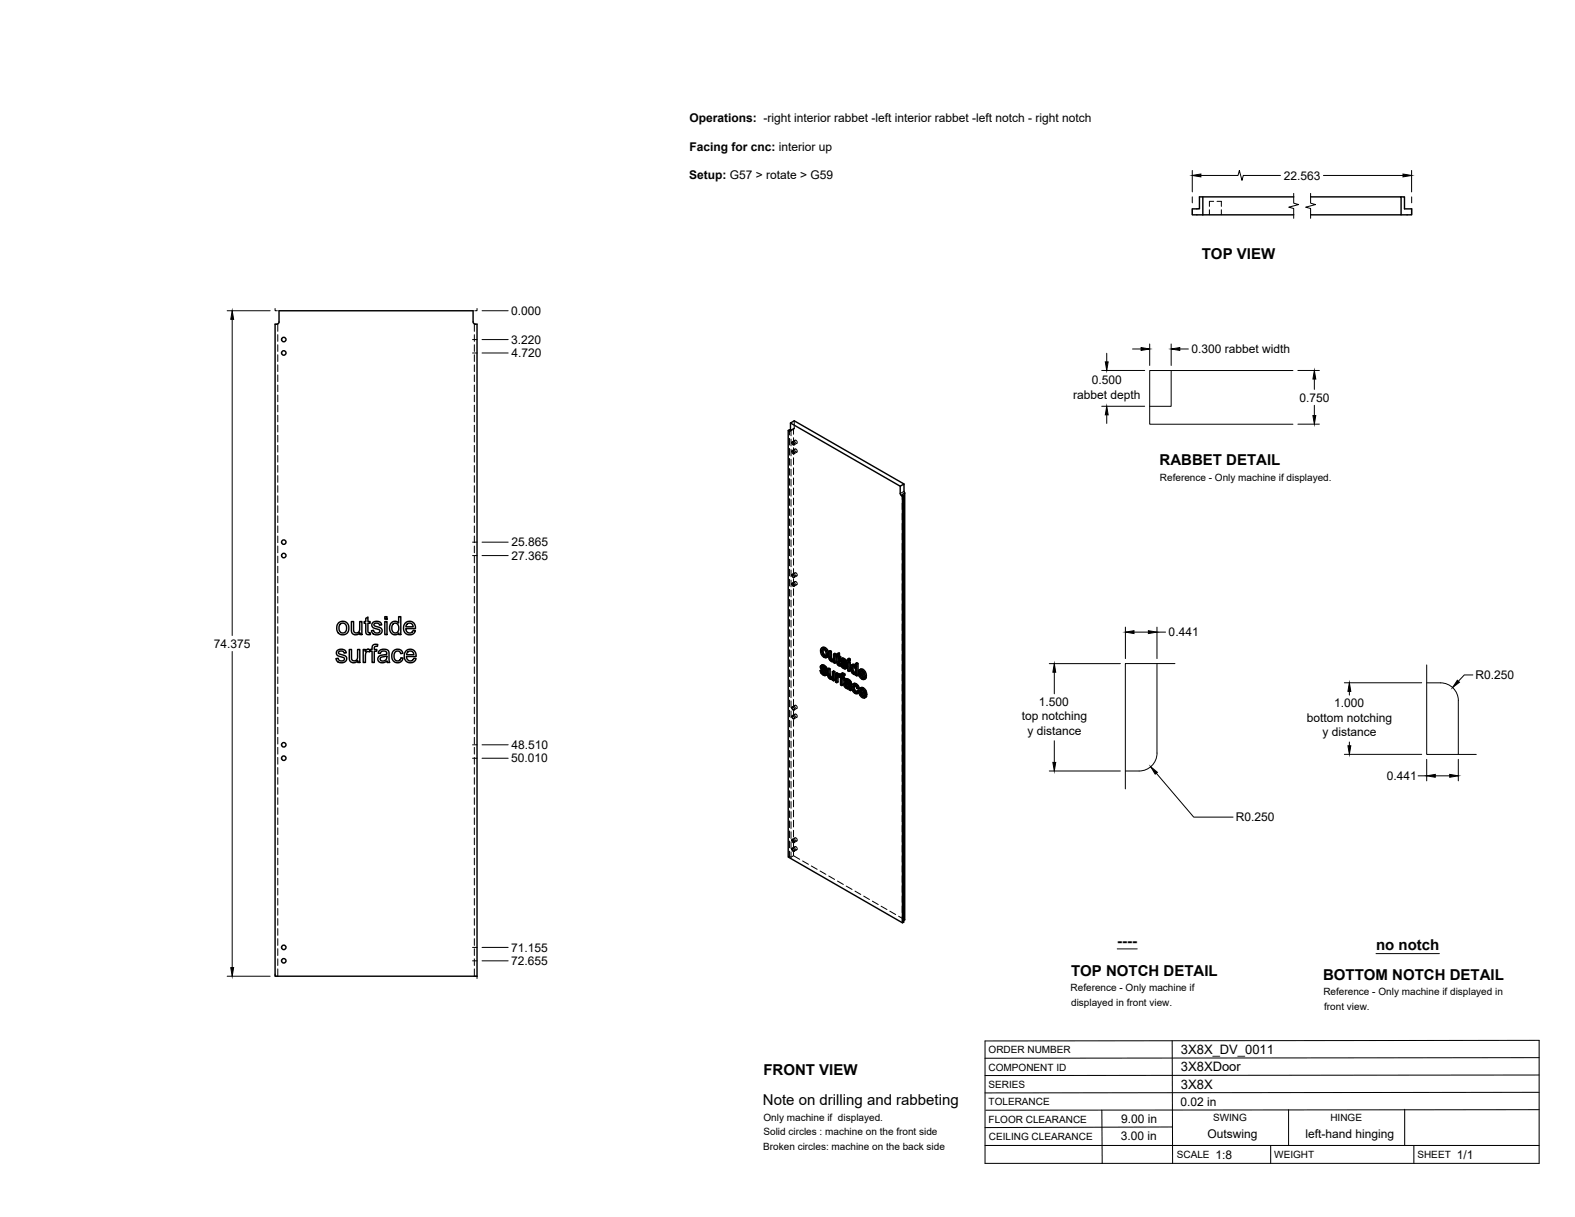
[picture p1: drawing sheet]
<svg xmlns="http://www.w3.org/2000/svg" width="559mm" height="432mm" viewBox="0 0 559 432" stroke-linecap="round" stroke-linejoin="round" font-family="sans-serif">
<!-- layer: Visible -->
<g fill="none" stroke="#000" stroke-width=".51">
<path d="M426.8 69.9v6.3M426.8 76.2h32.2M459 69.9h-33.4v4.2h-2.6v2.1h3.8M465 69.9h32.1v6.3h-32.1M497.1 69.9h1.2v4.2h2.5v2.1h-3.7M99 110.3h68.9v4.2l.4 .4 .9 .1v231.4h-71.6v-231.4l.9-.1 .5-.4zM279.7 152.7v151.4l40.5 23.3M280.5 150.1v2.6l-.4-.2-.4 .2 .5 .3 .3-.3M280.5 150.1l1.3-.8 38.9 22.4M280.5 150.1l38.9 22.4M281 156.8l.6 .2 .2 .8-.6-.2zM281 159.9l.6 .2 .2 .8-.6-.1z"/>
<path d="M320.6 175.8v151.4l-.4 .2v-151.3M321 174.9l-.9 .6 .5 .3M321 174.9v151.4l-.4 .2M321 174.9l-.3-.6v-2.6l-1.3 .8 .1 2.9 .7 .7 .4-.3M129.8 219.4l.7-.5v1.6h.8v.6h-.8v2.9l.3 .5h.5l.1 .6a1.14 1.14 0 0 1-1.3-.1 1.14 1.14 0 0 1-.3-1.2v-2.7h-.6v-.6h.6zM136.5 218.8h.8v.9h-.8zM281 203.8l.6 .2 .2 .8-.6-.1zM281 207l.6 .1 .2 .8-.6-.1zM119.7 230.8l.8-.4a1.7 1.7 0 0 1 2.4 1.2l-.8 .1a.93 .93 0 0 0-1-.9 .93 .93 0 0 0-.9 1.1l1 .4a1.53 1.53 0 0 1 1.8 1.8 2.03 2.03 0 0 1-2.1 1.1 2.03 2.03 0 0 1-1.7-1.5l.8-.1a1.08 1.08 0 0 0 1.1 1 1.08 1.08 0 0 0 1-1.1l-.4-.3a2.45 2.45 0 0 1-2.3-1.2zM120.2 220.9l.8-.4a2.33 2.33 0 0 1 2.8 2.8 2.33 2.33 0 0 1-3.7 1.3 2.95 2.95 0 0 1 .1-3.7zM120.6 221.5l.7-.4a1.73 1.73 0 0 1 1.7 1.8 1.73 1.73 0 0 1-1.7 1.7l-.3-.2a2.24 2.24 0 0 1-.4-2.9zM123.9 230.4h.8v2.6a1.14 1.14 0 0 0 1.2 1.5 1.14 1.14 0 0 0 1-1.6v-2.5h.8v4.7h-.7v-.7a1.64 1.64 0 0 1-2 .7 1.64 1.64 0 0 1-1.1-1.8z"/>
<path d="M124.7 220.5h.8v2.6a1.14 1.14 0 0 0 1.1 1.5 1.14 1.14 0 0 0 1-1.6v-2.5h.8v4.6h-.7v-.6a1.64 1.64 0 0 1-2 .7 1.64 1.64 0 0 1-1-1.8zM128.9 230.4h.7v.7a1.1 1.1 0 0 1 1.7-.5l.7-.2v-.4a1.33 1.33 0 0 1 .6-1.3 1.33 1.33 0 0 1 1.4 0l-.1 .6a.73 .73 0 0 0-1.1 .7v.4h.9v.7h-.9v4h-.8v-4h-.7v-.4l-.2 .6a.93 .93 0 0 0-1.1 0 .93 .93 0 0 0-.3 1l-.1 2.8h-.7zM132.2 221l.9-.5a1.7 1.7 0 0 1 2.3 1.2l-.7 .1a.96 .96 0 0 0-1-.8 .96 .96 0 0 0-.9 .9l.6 .4a1.95 1.95 0 0 1 2.2 1.3 1.94 1.94 0 0 1-1.9 1.6 1.94 1.94 0 0 1-1.9-1.4l.7-.2a1.08 1.08 0 0 0 1.2 1 1.08 1.08 0 0 0 1-1l-.4-.3a2.19 2.19 0 0 1-2.4-1.4zM134.5 231a2.17 2.17 0 0 1 3.5 .4l.3 3.7h-.8l-.2-.6a1.78 1.78 0 0 1-1.9 .7 1.78 1.78 0 0 1-1.4-1.6l.1-.2a1.76 1.76 0 0 1 1.7-1l.4-.1a.7 .7 0 0 0 1-.5 .7 .7 0 0 0-.8-.8 1.12 1.12 0 0 0-1.5 .9l-.7-.1zM135.1 233.3l2.1-.6a1.28 1.28 0 0 1-.7 1.7 1.28 1.28 0 0 1-1.6-.7zM136.5 220.5h.8v4.6h-.8zM138.8 221a1.73 1.73 0 0 1 2.6 .1v-2.3h.8v6.3h-.7v-.5l-.7 .5a2.21 2.21 0 0 1-2.3-.8 2.21 2.21 0 0 1-.2-2.4zM139.4 221.5l.4-.4a1.8 1.8 0 0 1 1.7 1.3 1.8 1.8 0 0 1-.6 2l-.2 .1a1.76 1.76 0 0 1-1.7-1 1.76 1.76 0 0 1 .4-2zM139.6 231l.1-.1a1.94 1.94 0 0 1 3.2 .9l-.7 .1a1.29 1.29 0 0 0-1.7-.8 1.29 1.29 0 0 0-.7 1.8l.2 .8a1.17 1.17 0 0 0 1.2 .8 1.17 1.17 0 0 0 1-1.1l.8 .1-.4 .9a2.14 2.14 0 0 1-2.8 .4 2.14 2.14 0 0 1-.8-2.7zM143.8 221.1a2.14 2.14 0 0 1 2.5-.4 2.14 2.14 0 0 1 1.1 2.3h-3.4l.1 .7a1.3 1.3 0 0 0 1.3 .9 1.3 1.3 0 0 0 1.2-.9l.8 .1-.3 .6a2.32 2.32 0 0 1-3.3 .3 2.32 2.32 0 0 1-.3-3.2zM144 231a2.13 2.13 0 0 1 2.6-.4 2.13 2.13 0 0 1 1 2.3h-3.4l.2 .7a1.29 1.29 0 0 0 1.2 .9 1.29 1.29 0 0 0 1.2-.9l.8 .1-.3 .6a2.32 2.32 0 0 1-3.2 .3 2.32 2.32 0 0 1-.4-3.2zM144.4 221.4l1.3-.3a1.23 1.23 0 0 1 .9 1.3h-2.6z"/>
<path d="M144.7 231.4l.6-.4a1.26 1.26 0 0 1 1.5 1.3h-2.5zM291 237.9l.7 1.4 .8 .4 .5-.1M291.3 236.2l.5-.3 .7 .2 .6 .5 .4 .9-.5 .3-.1-.6M291.6 231.2v-.5a.93 .93 0 0 1 1.1 0 .93 .93 0 0 1 .4 1l-.2 1-.6 .1M291.6 237.7l-.6 .2 .4 .2M291.6 238.7l.5 .4 .4-.3M291.7 237.3l1 1 .5-.3M291.8 237.9l-.4 .2 .1 .4 .6-.1M291.8 235.9l-.6 .4-.1 .6 1.6 2.1M291.8 236.6l-.3 .4 .5-.2M291.8 232.2l.5 .6 .5-.3M291.9 238l.8 .9"/>
<path d="M292 236.7l.6 .7M292 236.3l.5 .4 .5-.2M292 230.9l-.4 .3v.4l.2 .6 .4-.3M292 236.8l.6 .8 .4 .2M292 236.8h-.5M292.1 235.9l-.8 .3M292.1 230.4l.1 1.4 .8 .8M292.1 237l-.4 .3-.2-.3M292.3 230l.9 .9 .5-.2M292.5 236.1l-.5 .2-.4-.1M292.5 236.7l.4 .5 .4-.2M292.7 239l-.2 .2-.4-.1"/>
<path d="M292.7 238.3l.3 .4 .5-.3M292.8 229.8l-.5 .2-.8-.1M292.9 237.7l.5 .6 .2 .7-.7 .7M293 238.7l.1 .5 .5-.3M293.1 239.2l-.1 .4 .5-.3M293.2 230.9l.4 1.4 .4-.3M293.4 233.1a1.7 1.7 0 0 1-2.2-1.6l-.1-1 .4-.6 .9-.3 .8 .5 .8 1.8-.1 1-.7 .4M293.6 232.3l-.2 .8 .5-.2M293.6 237.3l.5 .3 .4-.3M294.1 231.1l.4 .3 .5-.3M294.1 237.6v2.2l.5-.2M294.1 239.8l.2 .4 .4-.2"/>
<path d="M294.5 231.4v2.2l.5-.3M294.5 233.6l.2 .4 .5-.3M294.7 234l.3 .3 .5-.3M295 234.3l.4 .1M295.3 238.3l.5 .3 .4-.3M295.4 234.4l.2-.1zM295.7 234.1l-.7-.6v-2.4l-.5-.3-.4 .3v2.5l.8 1 .5 .2 .4-.1M295.7 232.1l.5 .2 .4-.2M295.8 238.6v3l.4-.3v-3l-.4-.2-.5 .2v1.8l-.3 .5 .2-.1M295.8 234.7v.4l.4 .2M295.8 234.7l-.2 .1M296.2 232.3v3l.4-.2v-3l-.4-.3-.5 .3v2.1"/>
<path d="M296.6 233l.3 .2 .2 2.6 .6 .5 .5-.2M296.9 232.4l-.3 .2 .3 .2v-.8l.9-.3v1.1l.5 .2v.4l-.5 .3v-.4M297.3 239.3v-.4l-.4-.2-.5 .3v3l.5 .2M297.3 239.9l-.3 .2-.1 .5 .4-.2M297.3 238.9l-.5 .3-.4-.2M297.4 239.9l-.1 2.1-.4 .2v-1.6M297.4 240l.5 .2M297.4 240l-.4 .1M297.4 232v1l.4-.2M297.4 233l.4 .3 .5-.3M297.4 239.4l.4 .4M297.6 239.1l-.8 .5v-.4"/>
<path d="M297.6 235.7l.2 .1M297.8 233.7v1.4l.3 .4M297.8 231.7l-.9 .3M297.8 233.7l-.4-.3v2.1l.5-.3M297.8 239.8v.4M297.8 239.9l-.1 .4M297.8 235.8l.1 .5M297.9 239.2l.3 .3M297.9 239.2l-.8 .2M297.9 235.4l-.5 .1M298.1 235.5l.7 1.4 .8 .4 .5-.1M298.1 235.5l-.6 .1"/>
<path d="M298.1 235.5h.1M298.1 235.7l-.3 .1M298.4 233.8l.5-.3 .7 .2 .6 .6 .4 .8-.5 .3-.1-.6M298.4 239.1l.8-.3 .6 .4-.1 .4-.4 .3 .1-.4M298.6 234.4h.5l1 1M298.7 235.3l-.6 .2 .4 .2M298.7 236.3l.5 .4 .5-.2M298.8 234.9l1 1 .5-.3M298.9 235.5l-.4 .2 .1 .4 .6-.1M298.9 234.3l-.3 .4 .5-.3M298.9 233.5l-.6 .4-.1 .6 1.6 2.1M298.9 238.8l-.6 .4-.1 .8-.4-.2 .4-.3"/>
<path d="M299 239.2l.4 .3 .4-.3M299 235.6l.8 .9M299.1 234.3l.6 .7M299.1 239.8l.5 .5v.4l-.4 .2v-.4M299.1 234l.6 .4 .4-.3M299.2 236.7l.5 .1M299.2 233.5l-.8 .3M299.3 234.6l-.5 .3-.2-.2M299.3 239.9l-.6-.3v.6l.4-.2M299.4 238.9l-.4 .3-.5-.1M299.6 233.7l-.5 .3-.4-.2M299.7 234.4l.3 .4 .4-.2"/>
<path d="M299.8 236.6l-.1 .2M299.8 235.9l.3 .4 .5-.3M300 235.3l.6 .7 .1 .7-.7 .6M300.1 236.3l.1 .5 .5-.3M300.2 236.8l-.1 .4 .5-.3M300.8 235l.4 .2 .5-.2M300.8 233.8l.4 .3 .5-.3M301.2 234.7l.5 .3v3l-.5 .2v-3M301.2 234.7l-.4 .3v3l.4 .2M301.2 234.1v.6l.5-.3v-.6l-.5-.2-.4 .2v.6l.4 .3M302.1 236l.9-.3 .6 .3M302.4 238.3l.5 .5 .4-.2"/>
<path d="M302.4 236.5l.7 .2 .5 .9-.1 1.1-.6 .1M302.5 236.5l-.3 .8M302.6 237l-.4 .3v.5l.2 .5 .4-.3M302.7 236.5l.1 1.5 .7 .7M302.7 235.7l-.5 .2a2.01 2.01 0 0 0 1.3 3.4l.1-.1M302.8 236.1l.5 .3M303.3 235.8l-.5 .3-.6-.2M303.6 235.4l.4 .3 .4-.3M303.6 239.2v.4l.4 .2M303.6 239.2l-.2 .1M304 235.7v4.1l.4-.2v-4.2l-.4-.2-.4 .2v1.5l-.3-.5 .3-.1M305.2 239.9l.6 .6 .4-.3"/>
<path d="M305.5 238.4l-.5 .2 1.5 .9-.6-1.2a.49 .49 0 0 0-.6-.2 .49 .49 0 0 0-.3 .5M305.5 238.1v.3l.8 .5M305.5 239.4l.9 .9M305.7 239.7l-.5 .2-.2-.9 1.9 1.2M305.8 237.8l.8 .9 .4-.3M306.2 237.5l-.4 .3-.9-.1M306.6 238.7l.3 1.3 .5-.2M281 250.9l.6 .1 .2 .9-.6-.2zM281 254l.6 .2 .2 .8-.6-.2zM294.3 240.2l.3 .4 .5-.3M294.6 240.6h.4M295.3 240.4l-.7-.7-.1-2.4-.4-.2-.5 .2 .1 2.6 .7 1 .6 .2 .4-.2"/>
<path d="M295.4 240.9v.4l.4 .3M295.4 240.9l-.2 .1M297.8 240.2l.4 .2v2.6l.5 .2M298.7 240.2l.5 .3 .4-.2M299.1 240.9v2.1l-.4 .2v-2.6l.5 .3M299.6 242.4l.7-.3 .9 .3M299.7 241.1l1-.2 1.2 1 .3 2.9-.4 .2-.2-.4M299.9 242.9h.3a.74 .74 0 0 1 .7 .2 .74 .74 0 0 1 .2 .7M300 243.5l.4 .4 .4-.3M300 242.8l-.2 .3M300.1 242.1l-.7 .6 .2 .9 .8 .7h.8l.1 .5 .5 .2M300.2 242.9l-.4 .2 .1 .3 .5-.1"/>
<path d="M300.3 242.9l.2 .5 .6 .4M300.3 241.6l-.4 .3a.81 .81 0 0 1 .9-.1 .81 .81 0 0 1 .4 .9l-1.2-.3M300.3 241.6h.1M300.4 243.9l.4 .1M300.4 242.1l-.7 .2M300.5 240.8l-1 .5-.1 .2 .5 .4M300.6 241.3l.6 .4 .4-.3M300.8 244l.3-.1zM301.1 241l-.5 .3-.6-.2M301.2 241.7l.3 .4 .4-.2M301.5 242.1l.1 .4 .4-.2M301.6 242.5v2.1l.5-.3"/>
<path d="M302.5 242.8l.7-.4 .7 .3 .6 .6 .3 .9-.4 .2-.3-.9M302.6 244l.2 1 .5-.2M302.8 245l.6 .6 .4-.3M303.1 243.8l-.5 .2 .1-.4a.64 .64 0 0 1 .7-.4 .64 .64 0 0 1 .5 .8l.5 .4M303.1 243.2l.1 1.3 .8 .9M303.2 242.4l-.5 .3a2 2 0 0 0 .1 2.9l.6 .5h.7M303.4 242.9l.7 .6 .4-.2M303.8 242.6l-.4 .3-.7-.2M304 245.2l-.2 .5-.4-.1M304.7 245.4l-.6 .7 .6-.4M304.7 245.1l-.2-.1-.5 .2 .4 .3M305.4 246.5l.5 .6 .5-.3"/>
<path d="M305.6 244.9l-.4 .3 1.4 .8-.5-1.1a.5 .5 0 0 0-.6-.3 .5 .5 0 0 0-.3 .6M305.6 244.6v.3l.9 .5M305.7 245.9l.9 1M305.8 240.5l.4 .1M305.8 246.2l-.4 .3-.3-.9 2 1.1M305.9 244.3l.8 .9 .5-.2M305.9 247.1l.4 .1M306.3 244.1l-.4 .2-.9-.1M306.5 240.3l.4 .3 .5-.3M306.5 240.3l-.2 .2M306.6 246.8l.4 .4 .5-.3M306.6 246.8l-.2 .3"/>
<path d="M306.7 245.2l.4 1.4 .4-.3M306.8 240.1l-.3 .2M306.9 240l.5-.1v-.5l-.7-1.5-1-.6-.8 .4-.4 1.3 .6 1.4 1.1 .7 .5-.1 .2-.4M307 246.6l-.4 .2M307 240.1l.3 .4-.7 .5M307.1 246.6l.4-.2v-.4l-.6-1.5-1-.6-.9 .3-.3 1.2 .4 1.3 1.2 1 .6-.2 .1-.3M307.1 246.7l.4 .2-.1 .2-.6 .5M281 297.9l.6 .2 .2 .8-.6-.2zM281 301l.6 .2 .2 .8-.6-.2z"/>
<circle cx="100.7" cy="125.2" r=".79"/>
<circle cx="100.7" cy="120.5" r=".79"/>
<circle cx="100.7" cy="192.4" r=".79"/>
<circle cx="100.7" cy="197.1" r=".79"/>
<circle cx="100.7" cy="264.3" r=".79"/>
<circle cx="100.7" cy="269" r=".79"/>
<circle cx="100.7" cy="336.1" r=".79"/>
<circle cx="100.7" cy="340.9" r=".79"/>
</g>
<!-- layer: Hidden -->
<g fill="none" stroke="#000" stroke-width=".35">
<path d="M429.1 74.4v1.8M430.6 71.4h-1.5v1.8M431.8 71.4h1.5v1.8M433.3 74.4v1.8M98.6 114.9v2.7M98.6 118.7v2.4M168.3 114.9v2.7M168.3 118.7v2.4M98.6 122.3v2.4M98.6 125.9v2.4M98.6 129.5v2.3M98.6 133v2.4"/>
<path d="M98.6 136.6v2.4M168.3 122.3v2.4M168.3 125.9v2.4M168.3 129.5v2.3M168.3 133v2.4M168.3 136.6v2.4M98.6 140.2v2.4M98.6 143.7v2.4M98.6 147.3v2.4M98.6 150.9v2.4M98.6 154.5v2.3M98.6 158v2.4"/>
<path d="M168.3 140.2v2.4M168.3 143.7v2.4M168.3 147.3v2.4M168.3 150.9v2.4M168.3 154.5v2.3M168.3 158v2.4M280.1 152.5v1.8M280.1 155.5v2.4M280.1 159.1v2.4M280.5 152.7h.1M280.6 152.7v1.9M280.6 155.8v2.4"/>
<path d="M280.6 159.4v2.4M281.5 152.2l-1 .5M281.5 152.2v1.9M281.5 155.3v2.4M281.5 158.9v2.3M281.7 152.2l-1.4 .8M281.8 149.3v2.7l-.3 .2M282 159.4a.56 .56 0 0 1 .7 .3 .56 .56 0 0 1-.2 .7l-.5-.5zM282 156.2a.58 .58 0 0 1 .7 .4 .58 .58 0 0 1-.2 .7l-.5-.5zM282.1 159.3l-1 .6M282.1 156.2l-1 .6M282.7 157.3l-1 .6"/>
<path d="M98.6 161.6v2.4M98.6 165.2v2.4M98.6 168.7v2.4M98.6 172.3v2.4M98.6 175.9v2.4M98.6 179.5v2.3M168.3 161.6v2.4M168.3 165.2v2.4M168.3 168.7v2.4M168.3 172.3v2.4M168.3 175.9v2.4M168.3 179.5v2.3"/>
<path d="M280.1 162.7v2.4M280.1 166.2v2.4M280.1 169.8v2.4M280.1 173.4v2.4M280.1 177v2.3M280.6 163v2.3M280.6 166.5v2.4M280.6 170.1v2.4M280.6 173.7v2.3M280.6 177.2v2.4M281.5 162.4v2.4M281.5 166v2.4"/>
<path d="M281.5 169.6v2.4M281.5 173.1v2.4M281.5 176.7v2.4M282.7 160.4l-1 .6M320.1 175.5v1.8M320.1 178.5v2.4M98.6 183v2.4M98.6 186.6v2.4M98.6 190.2v2.4M98.6 193.7v2.4M98.6 197.3v2.4M168.3 183v2.4"/>
<path d="M168.3 186.6v2.4M168.3 190.2v2.4M168.3 193.7v2.4M168.3 197.3v2.4M280.1 180.5v2.4M280.1 184.1v2.4M280.1 187.7v2.4M280.1 191.2v2.4M280.1 194.8v2.4M280.1 198.4v2.4M280.6 180.8v2.4M280.6 184.4v2.4"/>
<path d="M280.6 188v2.3M280.6 191.5v2.4M280.6 195.1v2.4M280.6 198.7v2.4M281.5 180.3v2.4M281.5 183.9v2.3M281.5 187.4v2.4M281.5 191v2.4M281.5 194.6v2.4M281.5 198.2v2.3M320.1 182.1v2.4M320.1 185.7v2.3"/>
<path d="M320.1 189.3v2.3M320.1 192.8v2.4M320.1 196.4v2.4M320.1 200v2.3M98.6 200.9v2.4M98.6 204.5v2.3M98.6 208v2.4M98.6 211.6v2.4M98.6 215.2v2.4M98.6 218.8v2.3M168.3 200.9v2.4M168.3 204.5v2.3"/>
<path d="M168.3 208v2.4M168.3 211.6v2.4M168.3 215.2v2.4M168.3 218.8v2.3M280.1 202v2.3M280.1 205.5v2.4M280.1 209.1v2.4M280.1 212.7v2.4M280.1 216.3v2.3M280.1 219.8v2.4M280.6 202.2v2.4M280.6 205.8v2.4"/>
<path d="M280.6 209.4v2.4M280.6 213v2.3M280.6 216.5v2.4M281.5 201.7v2.4M281.5 205.3v2.4M281.5 208.9v2.4M281.5 212.4v2.4M281.5 216v2.4M281.5 219.6v2.4M282 206.4a.58 .58 0 0 1 .7 .3 .58 .58 0 0 1-.2 .7l-.5-.5zM282 203.3a.58 .58 0 0 1 .7 .3 .58 .58 0 0 1-.2 .7l-.5-.5zM282.1 206.3l-1 .6"/>
<path d="M282.1 203.2l-1 .6M282.7 207.4l-1 .6M282.7 204.3l-1 .6M320.1 203.5v2.4M320.1 207.1v2.4M320.1 210.7v2.4M320.1 214.2v2.4M320.1 217.8v2.4M98.6 222.3v2.4M98.6 225.9v2.4M98.6 229.5v2.3M98.6 233v2.4"/>
<path d="M98.6 236.6v2.4M168.3 222.3v2.4M168.3 225.9v2.4M168.3 229.5v2.3M168.3 233v2.4M168.3 236.6v2.4M280.1 223.4v2.4M280.1 227v2.3M280.1 230.5v2.4M280.1 234.1v2.4M280.1 237.7v2.4M280.6 220.1v2.4"/>
<path d="M280.6 223.7v2.4M280.6 227.2v2.4M280.6 230.8v2.4M280.6 234.4v2.4M280.6 238v2.3M281.5 223.2v2.4M281.5 226.7v2.4M281.5 230.3v2.4M281.5 233.9v2.4M281.5 237.4v2.4M291.4 237.7l.4 .9M291.5 236.4l-.5 .2"/>
<path d="M291.6 236.1l-.5 .2M291.6 230.7l-.5 .2M291.6 237.7l.3 .3M291.6 236.9l-.5 .2M291.7 235.9l-.2 .8 .7 .9a1.11 1.11 0 0 1 .9 1.3h-.4l.4-.2M291.8 238.6l.7 .7 .8 .1M291.8 238.6l-.5 .2M291.9 237.8l-.1 .1M291.9 237.3l-.5 .3M291.9 232l.9 .9 .9 .1M291.9 232l-.4 .3M291.9 236.6h-.1"/>
<path d="M292 229.7l-.4 .8 .3 1.5M292 236.4l-.5 .3M292.1 236.4l-.5 .2M292.2 230.2l-.1 .2M292.2 230.2l.8 .2 .5 .9v.9l-.5 .4M292.2 230.2l-.4 .2M292.5 236.5l-.5 .2a.33 .33 0 0 1 .2-.4 .33 .33 0 0 1 .4 .3l.5 .7 .4 .2M292.5 239.3l-.4 .2M292.6 237.4l.3 .3M292.8 230.2l-.5 .3M292.8 232.9l-.5 .3M292.9 236.9l-.5 .2"/>
<path d="M293 239l-.4 .2M293 238.4l-.5 .2M293.1 237.3l-.5 .3M293.1 239.5l-.5 .2M293.3 230.8l-.4 .3M293.3 232.5l-.4 .3M293.4 233.1l-.4 .3M293.6 231.8l-.5 .3M294.1 237.1l.2 2.8 .7 .8 .8-.1v.5l.4 .2M294.1 239.4l-.4 .3M294.3 239.9l-.5 .3M294.5 230.8l.2 3 1 .7 .5-.1v.4l.4 .3"/>
<path d="M294.5 233.2l-.4 .3M294.7 233.7l-.5 .2M295 234.1l-.5 .3M295.4 234.4l-.4 .3M295.8 238.1v1.8l-.1 .4-.4 .1M296 234.1l-.4 .3M296.1 234l-.5 .3 .3-.2M296.2 231.8v2l-.5 .3M296.2 234.8l-.4 .3M296.2 234.4l-.4 .3 .3-.2M296.9 238.7v3l.4 .3M297.1 232.3l-.2 .1"/>
<path d="M297.3 239.4l-.5 .2M297.4 231.8v.7l-.3-.2v.4l.3 .2 .1 2.4 .8 .8-.2-.6M297.4 232.5l-.8 .5v-.4M297.4 232.9l-.5 .3M297.4 239.8l-.1 .1M297.5 235.3l-.5 .2M297.5 239.2l-.2 .1M297.5 239.7l-.4 .2M297.6 239.6l-.5 .3M297.6 235.6l-.4 .3M297.8 239.7l-.4 .2 .3-.3 .5 .4 .1-.3 .4 .4v2.6l.4 .3M297.8 233.2l-.4 .2"/>
<path d="M298 235.9l-.4 .3M298.3 233.4l-.5-.2v.5M298.3 239.6l-.5 .2M298.3 239.5h-.1M298.3 239.9l-.5 .3 .4-.2M298.3 239.7l-.5 .2M298.3 235.6l-.2 .1M298.3 236.1h-.1M298.5 235.3l.4 .9M298.6 234l-.4 .3M298.7 239.7l-.5 .3M298.7 233.7l-.5 .2"/>
<path d="M298.7 235.3l.3 .3M298.7 234.5l-.4 .2M298.7 239l-.4 .2M298.8 233.6l-.2 .7 .7 .9a1.13 1.13 0 0 1 .9 1.3h-.4l.4-.2M298.9 238.8l-.2 .9-.5-.2M298.9 236.2l.9 .8h.7M298.9 236.2l-.5 .3M299 235.4l-.1 .1M299 234.9l-.5 .3M299 234.2l-.1 .1M299.1 234.3a.33 .33 0 0 1 .2-.4 .33 .33 0 0 1 .4 .3l.5 .8 .4 .1M299.1 234l-.4 .3"/>
<path d="M299.2 234l-.5 .3M299.2 239.4l-.5 .2M299.5 239.4l-.5 .3M299.6 234.1l-.5 .3M299.7 236.9l-.5 .2M299.7 235l.3 .3M299.7 239.6l-.5-.2-.1 .4M300 234.5l-.4 .2M300.1 236.6l-.4 .2 .4-.2M300.1 236l-.4 .2M300.2 235l-.5 .2M300.2 237.1l-.5 .2"/>
<path d="M301.2 234.7v3l.5 .3M301.2 233.6v.5l.5 .3M301.2 237.7l-.4 .3M301.2 234.1l-.4 .3M302.2 236.8l-.5 .2M302.3 236l-.4 .3M302.3 237.7l-.4 .2M302.5 235.8l-.3 .5v1a1.46 1.46 0 0 0 1.8 1.7v.3l.4 .3M302.7 238.5l-.4 .2M302.8 236.3l-.1 .2M302.8 236.3l.7 .1 .5 .9v1.1l-.5 .3M302.8 236.3l-.3 .2"/>
<path d="M302.9 236.2l-.5 .3M303.3 239l-.4 .2M303.3 236.3l-.4 .2M303.7 236.2l-.1 .1M303.8 238.6l-.4 .2M303.8 236.9l-.4 .2M304 235.2v1.4l-.4-.6M304 236.6l-.4 .3M304 239.3l-.4 .3M304 239l-.4 .2M304 237.9l-.4 .2M305 238.4l-.5 .3"/>
<path d="M305.3 239.7l-.4 .3M305.3 237.4l-.3 .7 .3 1.6 .9 1 .9 .1M305.4 238.8l-.4 .2M305.5 239.4l-.1-.6 2 1.1M305.7 237.9l-.2 .2M305.7 237.9l.8 .3 .4 1-.6-.3M305.7 237.9l-.5 .2M306.2 237.9l-.4 .3M306.7 238.5l-.4 .3M306.9 239.2l-.4 .3M320.1 221.4v2.4M320.1 225v2.4"/>
<path d="M320.1 228.5v2.4M320.1 232.1v2.4M320.1 235.7v2.4M320.1 239.2v2.4M98.6 240.2v2.4M98.6 243.8v2.3M98.6 247.3v2.4M98.6 250.9v2.4M98.6 254.5v2.4M98.6 258v2.4M168.3 240.2v2.4M168.3 243.8v2.3"/>
<path d="M168.3 247.3v2.4M168.3 250.9v2.4M168.3 254.5v2.4M168.3 258v2.4M280.1 241.3v2.3M280.1 244.8v2.4M280.1 248.4v2.4M280.1 252v2.4M280.1 255.5v2.4M280.1 259.1v2.4M280.6 241.5v2.4M280.6 245.1v2.4"/>
<path d="M280.6 248.7v2.4M280.6 252.3v2.3M280.6 255.8v2.4M280.6 259.4v2.4M281.5 241v2.4M281.5 244.6v2.4M281.5 248.2v2.3M281.5 251.7v2.4M281.5 255.3v2.4M281.5 258.9v2.4M282 253.4a.58 .58 0 0 1 .7 .3 .58 .58 0 0 1-.2 .8l-.5-.5zM282 250.3a.56 .56 0 0 1 .7 .3 .56 .56 0 0 1-.2 .7l-.5-.5z"/>
<path d="M282.1 253.4l-1 .5M282.1 250.2l-1 .6M282.7 254.5l-1 .5M282.7 251.3l-1 .6M294.6 240.3l-.5 .3M295 240.7l-.5 .2M295.4 240.4l-.2 .1M295.6 240.3l-.5 .3M295.7 240.2l-.4 .3M295.8 240.6l-.4 .3M295.8 241.1l-.4 .2M296.9 241.7l-.5 .3"/>
<path d="M298.7 242.7l-.5 .3M298.7 240.1l-.5 .3M299.1 240.4l-.4 .2M299.6 240.7l-.5-.3v.5M299.8 242.6l-.4 .3M299.9 241.3l-.5 .2M299.9 242.3l-.5 .2M300 242.1l-.2 .7 .2 .6 .9 .7h.8l.1 .4M300 243.4l-.4 .2M300.1 240.9l-.5 .2M300.1 240.9l-.2 .4 .4 .3a.81 .81 0 0 1 1-.1 .81 .81 0 0 1 .3 .9h-.4M300.2 242.9l.3-.3a.86 .86 0 0 1 1.1 1l-.5 .2"/>
<path d="M300.5 242.6l-.5 .3 .4-.2M300.5 241.3l-.4 .2M300.7 244l-.5 .2M301 241.4l-.5 .3M301.2 244.2l-.5 .2M301.4 243.7l-.4 .3M301.5 241.9l-.4 .2M301.6 243.6l-.5 .3 .2-.1M301.6 242.9l-.4 .3M301.6 242.5l-.4 .3M301.6 242.4l-.4 .3M301.7 244.1l-.5 .2"/>
<path d="M301.8 244.5l.4 .3M301.8 244.5l-.5 .3M302.6 243.5l-.4 .3M302.8 242.7l-.5 .3M302.9 244.9l-.4 .2M303 242.5l-.4 .8 .3 1.6 .9 .9 .7 .1M303.1 243.2a.78 .78 0 0 1 1-.1 .78 .78 0 0 1 .3 .9l.4 .2M303.3 243l-.5 .3M303.8 245.8l-.4 .2M303.8 243l-.4 .3M304 245.4h.2M304.2 243.4l-.5 .3"/>
<path d="M304.2 245.4l-.4 .3M304.4 244l-.4 .2M304.5 245l-.3 .4M304.7 245.1l.2 .2-.2 .4M304.9 245.3l-.2 .1M305.1 245l-.4 .2M305.5 244l-.4 .8 .4 1.5 .9 .9 .8 .2M305.5 246.3l-.5 .2M305.6 245.3l-.5 .3M305.7 245.9l-.1-.6 1.9 1.1M305.8 244.4l-.2 .2M305.8 244.4l.9 .4 .3 1-.5-.4"/>
<path d="M305.8 244.4l-.4 .3M306.2 240.7l-.4 .2M306.3 244.5l-.4 .3M306.4 247.2l-.5 .3M306.4 240.3h.2M306.6 246.9h.2M306.7 240.3l-.4 .2 .3-.2M306.8 246.9l-.4 .2M306.9 245.1l-.5 .3M306.9 240l-.1 .1M307 240.8l-.5 .3M307 240.1l-.4 .2"/>
<path d="M307 245.8l-.4 .2M307 246.6h.1M307.1 247.4l-.4 .3M307.1 246.7l-.3 .2M320.1 242.8v2.4M320.1 246.4v2.4M320.1 250v2.3M320.1 253.5v2.4M320.1 257.1v2.4M98.6 261.6v2.4M98.6 265.2v2.4M98.6 268.8v2.3"/>
<path d="M98.6 272.3v2.4M98.6 275.9v2.4M98.6 279.5v2.4M168.3 261.6v2.4M168.3 265.2v2.4M168.3 268.8v2.3M168.3 272.3v2.4M168.3 275.9v2.4M168.3 279.5v2.4M280.1 262.7v2.4M280.1 266.3v2.3M280.1 269.8v2.4"/>
<path d="M280.1 273.4v2.4M280.1 277v2.4M280.6 263v2.3M280.6 266.6v2.3M280.6 270.1v2.4M280.6 273.7v2.4M280.6 277.3v2.4M281.5 262.5v2.3M281.5 266v2.4M281.5 269.6v2.4M281.5 273.2v2.3M281.5 276.8v2.3"/>
<path d="M320.1 260.7v2.4M320.1 264.3v2.3M320.1 267.8v2.4M320.1 271.4v2.4M320.1 275v2.3M320.1 278.6v2.3M98.6 283v2.4M98.6 286.6v2.4M98.6 290.2v2.4M98.6 293.8v2.3M98.6 297.3v2.4M168.3 283v2.4"/>
<path d="M168.3 286.6v2.4M168.3 290.2v2.4M168.3 293.8v2.3M168.3 297.3v2.4M280.1 280.5v2.4M280.1 284.1v2.4M280.1 287.7v2.4M280.1 291.3v2.3M280.1 294.8v2.4M280.1 298.4v2.4M280.6 280.8v2.4M280.6 284.4v2.4"/>
<path d="M280.6 288v2.4M280.6 291.5v2.4M280.6 295.1v2.4M280.6 298.7v2.4M281.5 280.3v2.4M281.5 283.9v2.4M281.5 287.5v2.3M281.5 291v2.4M281.5 294.6v2.4M281.5 298.2v2.4M282 297.3a.56 .56 0 0 1 .7 .3 .56 .56 0 0 1-.2 .8l-.5-.5zM282.1 297.3l-1 .6"/>
<path d="M282.7 298.4l-1 .6M320.1 282.1v2.4M320.1 285.7v2.4M320.1 289.3v2.3M320.1 292.8v2.4M320.1 296.4v2.4M320.1 300v2.4M98.6 300.9v2.4M98.6 304.5v2.4M98.6 308v2.4M98.6 311.6v2.4M98.6 315.2v2.4"/>
<path d="M98.6 318.8v2.3M168.3 300.9v2.4M168.3 304.5v2.4M168.3 308v2.4M168.3 311.6v2.4M168.3 315.2v2.4M168.3 318.8v2.3M280.1 303.8l.5 .3M280.1 302v1.8M280.1 303.8l-.4 .3M280.6 302.3v1.8M281.5 301.8v1.8l2.2 1.3"/>
<path d="M281.5 303.6l-.9 .5M282 300.4a.56 .56 0 0 1 .7 .3 .56 .56 0 0 1-.2 .8l-.5-.5zM282.1 300.4l-1 .6M282.7 301.5l-1 .6M284.8 305.5l2 1.2M287.8 307.3l2.1 1.1M291 309l2 1.2M294 310.8l2.1 1.2M297.1 312.6l2.1 1.2M300.2 314.4l2.1 1.2M303.3 316.2l2.1 1.2M306.4 317.9l2.1 1.3"/>
<path d="M309.5 319.7l2.1 1.2M320.1 303.6v2.3M320.1 307.1v2.4M320.1 310.7v2.4M320.1 314.3v2.4M320.1 317.8v2.4M98.6 322.3v2.4M98.6 325.9v2.4M98.6 329.5v2.4M98.6 333v2.4M98.6 336.6v2.4M168.3 322.3v2.4"/>
<path d="M168.3 325.9v2.4M168.3 329.5v2.4M168.3 333v2.4M168.3 336.6v2.4M312.6 321.5l2.1 1.2M315.7 323.3l2.1 1.2M318.8 325.1l2.2 1.2M320.1 321.4v2.4M320.1 325v1.9M320.1 326.9l.5 .3M320.6 326.5l-.5 .4M98.6 340.2v2.4"/>
<path d="M98.6 343.8v2.6M168.3 340.2v2.4M168.3 343.8v2.6"/>
</g>
<!-- layer: Reference -->
<g fill="none" stroke="#000" stroke-width=".35">
<path d="M423 69.9v2.1M423 74.1v2.1M500.8 69.9v2.1M500.8 74.1v2.1M97.6 109.5v.8h.8M169.2 109.5v.8h-.8M167.7 120.5h1.5M167.7 125.2h1.5M415.5 131.5v12.7h-7.6M458.7 131.5h-50.8v19h50.8M167.7 192.4h1.5M167.7 197.1h1.5"/>
<path d="M410.5 235.4v31.8M416.9 235.4h-17.6v44.5M506.2 235.9v31.8h17.6M506.2 242.3a13 13 0 0 1 7.8 .7 6.3 6.3 0 0 1 3.4 5.6v19.1M167.7 264.3h1.5M167.7 269h1.5M410.5 267.2a6.4 6.4 0 0 1-6.4 6.4h-4.8M167.7 336.1h1.5M97.6 345.6v.8h.8M167.7 340.9h1.5M168.4 346.4h.8v.8"/>
</g>
<!-- layer: Visible Narrow -->
<path d="M280.5 152.7l-.5 .3M320.3 175.6l-.5 .3M320.7 174.3l-1.3 .8M292.5 237.4l-.4 .2M294.5 239l-.4 .3M295 232.8l-.5 .2M297.8 234.9l-.4 .3M299.1 239.7l-.4 .3M299.7 235l-.5 .2M300.8 242.3l-.4 .2M302.1 242.8l-.5 .2M302.1 243.4l-.5 .3" fill="none" stroke="#000" stroke-width=".35"/>
<!-- layer: Hidden Narrow -->
<g fill="none" stroke="#000" stroke-width=".35">
<path d="M280.5 152.7h.1M281.8 151.9l-1.3 .8M292.5 237.9l-.4 .3M294.1 239l-.5 .2M294.5 232.7l-.4 .3M295.8 239.7l-.5 .2M296.2 233.4l-.5 .3M297.4 234.6l-.5 .3M298.7 239.4l-.5 .3M299.1 239.7h.1M299.7 235.5l-.5 .3M300.9 242.7l-.4 .3"/>
<path d="M301.6 243.1l-.4 .3"/>
</g>
<!-- layer: Titleblock -->
<g fill="none" stroke="#000" stroke-width=".36">
<path d="M349.5 369.3l196.6-.2v43.7h-196.6zM415.9 369.3l.1 43.5M546.1 375.3l-196.6 .2M390.9 393.9l.2 18.9M416 399.9l-66.5 .2M457.2 393.7v12.7M498.4 393.6v12.7M546.1 393.7l-196.3 .2M546.1 387.6l-196.6 .2M546.1 381.4l-196.6 .2M349.5 406.4h196.6M450.8 406.4v6.4"/>
<path d="M501.6 406.4v6.4"/>
</g>
<!-- layer: FD_Dimensions -->
<g fill="none" stroke="#000" stroke-width=".35">
<path d="M423 60.5v7.6M426.1 62.3h13.2l.4-1.8 .9 3.5 .5-1.7h13.2M469.5 62.3h28.3M500.8 60.5v7.6M80.6 110.3h15.2M82.4 113.3v112.2M171 110.3h9.3M171 120.5h9.3M171 125.2h9.3M390.9 131.4h15.2M392.7 125.3v3.1M401.8 123.8h3.1"/>
<path d="M407.9 122v7.7M415.5 122v7.7M418.6 123.8h3M460.5 131.4h7.6M466.3 134.5v3.7M390.9 144.1h15.2M392.7 147.2v3M460.5 150.5h7.6M466.3 143.8v3.6M171 192.4h9.3M171 197.1h9.3M82.4 231.1v112.2"/>
<path d="M372.3 235.5h25.2M374.1 238.5v7.7M399.3 222.5v11.2M402.3 224.3h5.1M410.5 222.5v11.2M410.5 224.3h3M522.6 239.5h-3.1l-2.1 2.2M477 242.3h27.4M478.7 245.3v1.3M171 264.3h9.3M171 269h9.3M372.3 273.6h25.2"/>
<path d="M374.1 262.8v7.7M410.3 274.3l13.2 15.6h14M477 267.7h27.4M478.7 263.3v1.3M503.1 275.3h3.1M506.2 269.4v7.7M509.2 275.3h5.1M517.4 269.4v7.7M171 336.1h9.3M80.6 346.4h15.2M171 340.9h9.3"/>
</g>
<g fill="#000" stroke="#000" stroke-width=".35">
<path d="M423 62.3l3.1-.6v1.1zM497.8 61.7l3 .6-3 .5zM82.4 110.3l.5 3h-1zM392.2 128.4h1l-.5 3zM404.9 123.3l3 .5-3 .5zM415.5 123.8l3.1-.5v1zM466.3 131.4l.5 3.1h-1zM392.7 144.1l.5 3.1h-1zM465.8 147.4h1l-.5 3.1zM374.1 235.5l.5 3h-1.1zM399.3 224.3l3-.5v1zM407.4 223.8l3.1 .5-3.1 .5z"/>
<path d="M478.7 242.3l.6 3h-1.1zM517.1 241.4l.7 .7-2.4 1.8zM373.5 270.5h1.1l-.5 3.1zM408.3 272l2.3 2-.7 .7zM478.2 264.6h1.1l-.6 3.1zM506.2 275.3l3-.5v1zM514.3 274.8l3.1 .5-3.1 .5zM81.9 343.3h1l-.5 3.1z"/>
</g>
<!-- layer: Break Lines -->
<path d="M459 68.6v3.5l1.8 .5-3.6 .9 1.8 .5v3.5M465 68.6v3.5l1.7 .5-3.4 .9 1.7 .5v3.5" fill="none" stroke="#000" stroke-width=".35"/>
<!-- layer: Notes -->
<path d="M396.4 336.7h7.1M488.2 338.3h22.5" fill="none" stroke="#000" stroke-width=".35"/>
<g font-size="5.3">
<text x="426.4" y="92.1">TOP VIEW</text>
<text x="411.4" y="165.1">RABBET DETAIL</text>
<text x="396.4" y="335.5">----</text>
<text x="488.2" y="337.2">no notch</text>
<text x="380" y="346.1">TOP NOTCH DETAIL</text>
<text x="469.4" y="347.5">BOTTOM NOTCH DETAIL</text>
<text x="270.9" y="381.4">FRONT VIEW</text>
<text x="270.7" y="392.2">Note on drilling and rabbeting</text>
</g>
<g font-size="4.6">
<text x="419" y="373.8">3X8X_DV_0011</text>
<text x="419" y="380.1">3X8XDoor</text>
<text x="419" y="386.2">3X8X</text>
</g>
<g font-size="4.3">
<text x="244.6" y="43.2">Operations: -right interior rabbet -left interior rabbet -left notch - right notch</text>
<text x="244.6" y="53.4">Facing for cnc: interior up</text>
<text x="244.5" y="63.6">Setup: G57 &gt; rotate &gt; G59</text>
<text x="455.4" y="63.7">22.563</text>
<text x="181.4" y="111.7">0.000</text>
<text x="181.4" y="122">3.220</text>
<text x="422.7" y="125.3">0.300 rabbet width</text>
<text x="181.5" y="126.7">4.720</text>
<text x="387.3" y="136.4">0.500</text>
<text x="380.7" y="141.5">rabbet depth</text>
<text x="461" y="142.5">0.750</text>
<text x="181.4" y="193.9">25.865</text>
<text x="181.4" y="198.6">27.365</text>
<text x="414.6" y="225.8">0.441</text>
<text x="75.8" y="229.8">74.375</text>
<text x="523.5" y="241">R0.250</text>
<text x="368.6" y="250.5">1.500</text>
<text x="473.3" y="251">1.000</text>
<text x="362.6" y="255.6">top notching</text>
<text x="463.6" y="256">bottom notching</text>
<text x="364.5" y="260.7">y distance</text>
<text x="469.2" y="261.1">y distance</text>
<text x="181.5" y="265.8">48.510</text>
<text x="181.4" y="270.5">50.010</text>
<text x="492" y="276.8">0.441</text>
<text x="438.4" y="291.4">R0.250</text>
<text x="181.4" y="337.7">71.155</text>
<text x="181.4" y="342.4">72.655</text>
<text x="418.8" y="392.4">0.02 in</text>
<text x="397.8" y="398.3">9.00 in</text>
<text x="397.7" y="404.3">3.00 in</text>
<text x="428.4" y="403.6">Outswing</text>
<text x="463.1" y="403.8">left-hand hinging</text>
<text x="431.3" y="411.1">1:8</text>
<text x="516.9" y="411.1">1/1</text>
</g>
<g font-size="3.5">
<text x="411.5" y="170.7">Reference - Only machine if displayed.</text>
<text x="379.9" y="351.7">Reference - Only machine if</text>
<text x="469.5" y="353.1">Reference - Only machine if displayed in</text>
<text x="380" y="356.8">displayed in front view.</text>
<text x="469.8" y="358.2">front view.</text>
<text x="350.8" y="373.6">ORDER NUMBER</text>
<text x="350.8" y="379.9">COMPONENT ID</text>
<text x="350.8" y="386.1">SERIES</text>
<text x="350.8" y="392.2">TOLERANCE</text>
<text x="270.9" y="397.7">Only machine if displayed.</text>
<text x="350.8" y="398.4">FLOOR CLEARANCE</text>
<text x="430.4" y="397.8">SWING</text>
<text x="472" y="397.7">HINGE</text>
<text x="270.8" y="407.9">Broken circles: machine on the back side</text>
<text x="270.9" y="402.8">Solid circles : machine on the front side</text>
<text x="350.8" y="404.4">CEILING CLEARANCE</text>
<text x="417.5" y="410.9">SCALE</text>
<text x="452.1" y="410.9">WEIGHT</text>
<text x="502.9" y="410.9">SHEET</text>
</g>
</svg>
